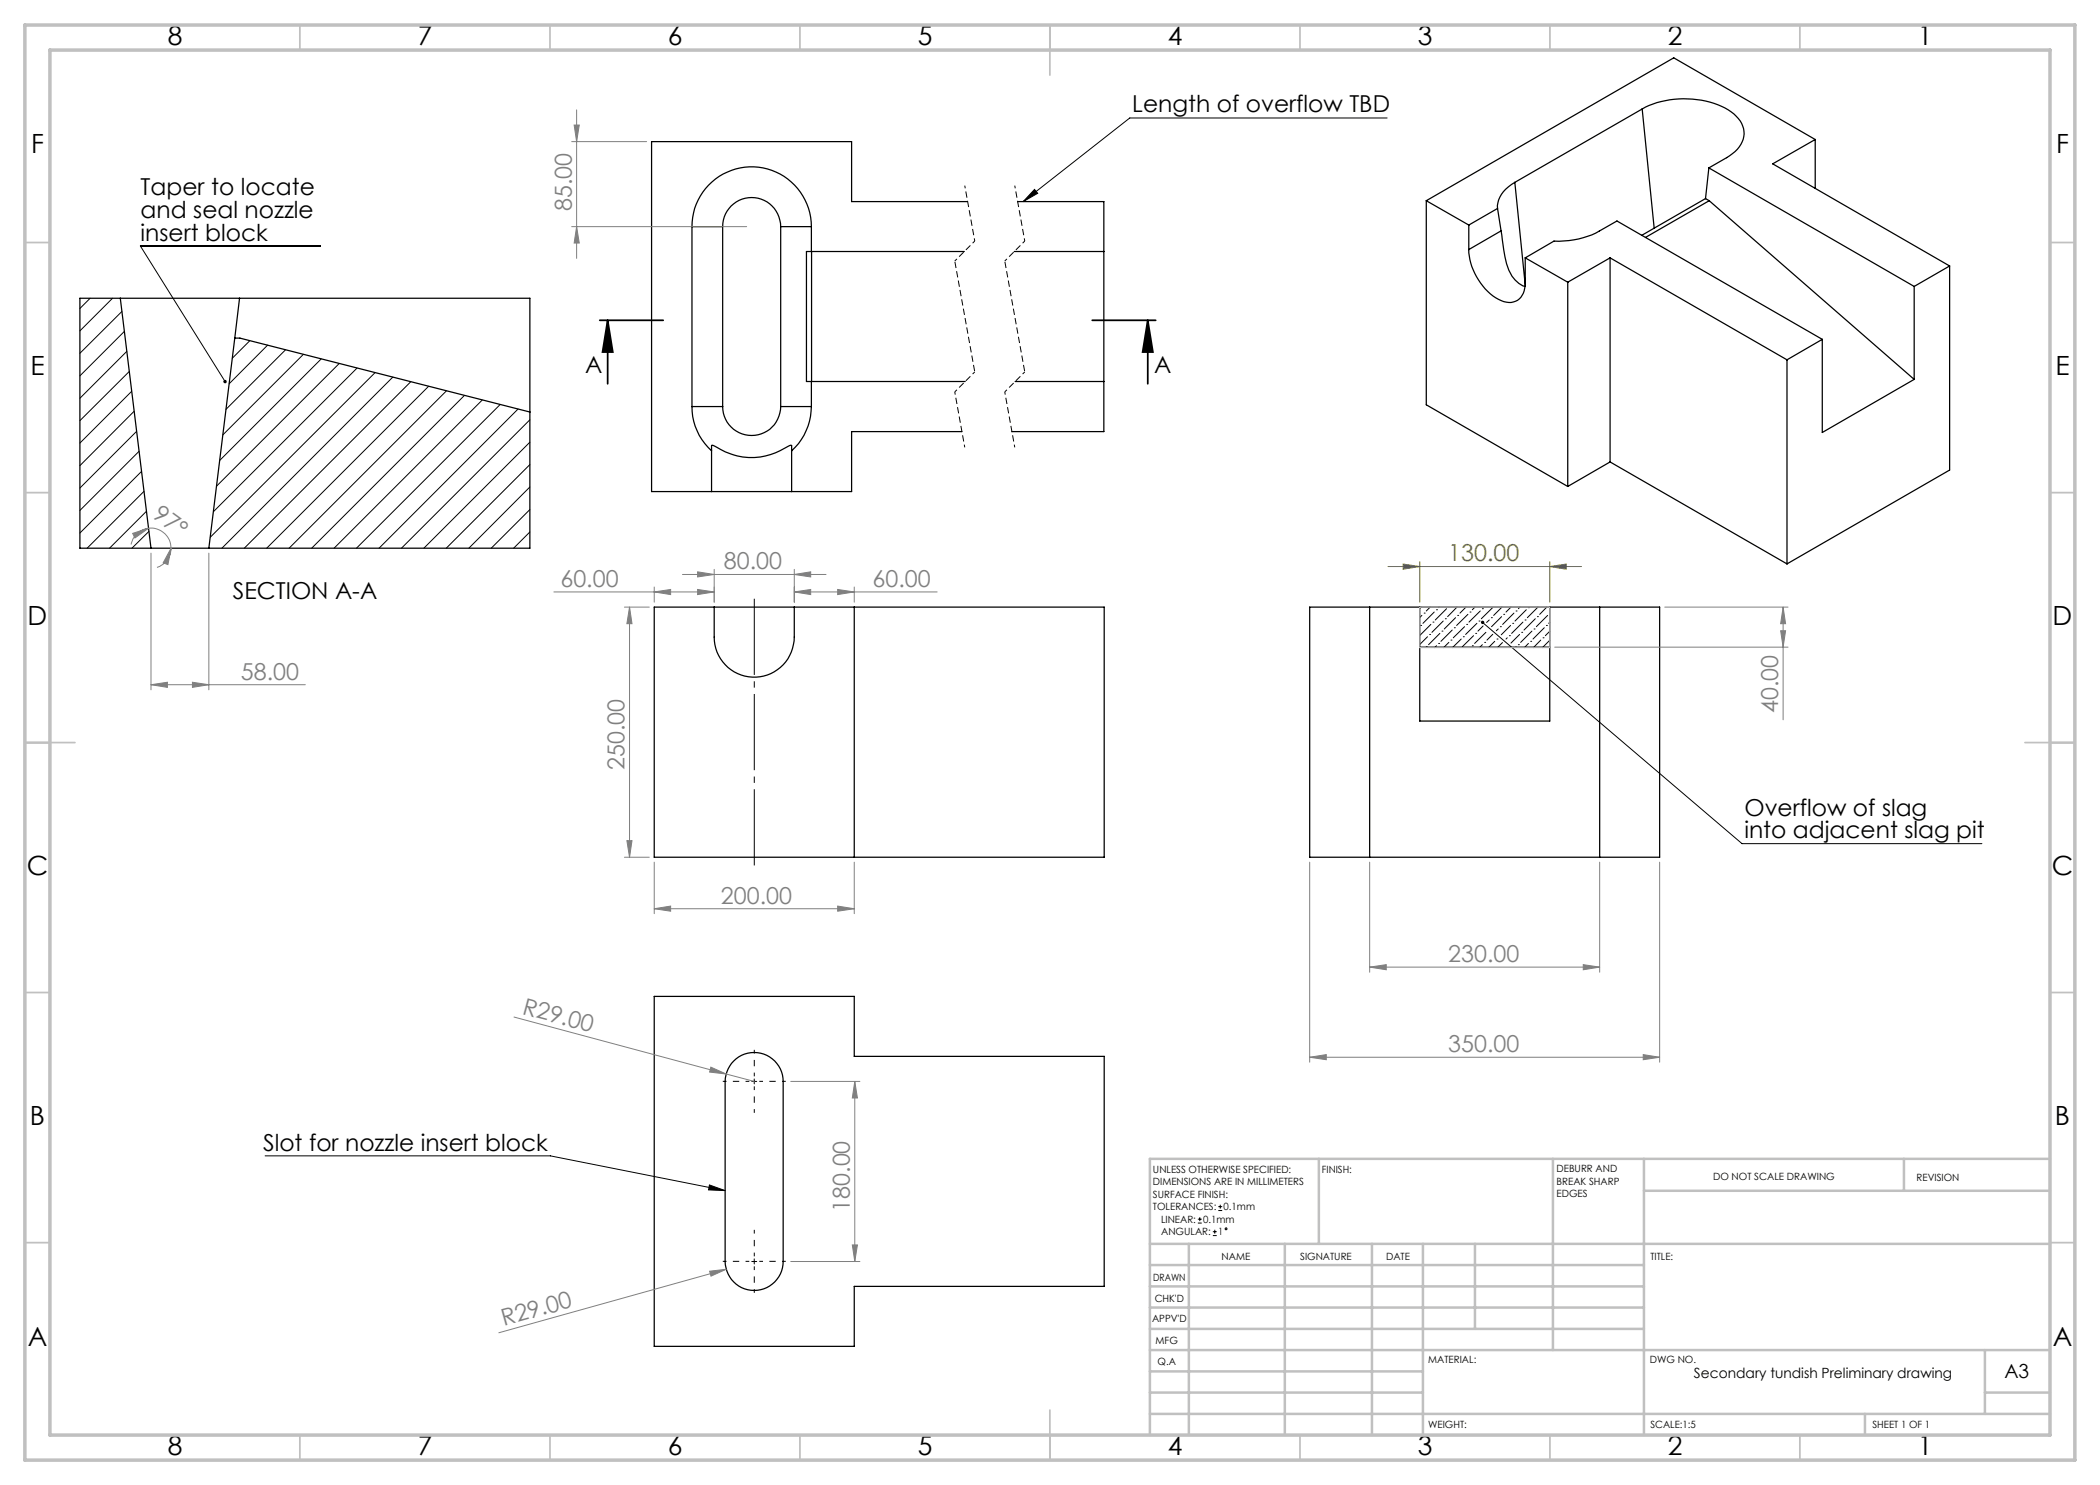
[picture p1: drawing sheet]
<svg xmlns="http://www.w3.org/2000/svg" width="420mm" height="297mm" viewBox="0 0 420 297" stroke-linecap="round" stroke-linejoin="round" font-family="sans-serif">
<g fill="none" stroke="#000" stroke-width=".25">
<path d="M303 36.5a5.8 5.8 0 0 0-3.5 5.2M303 36.5l2 20.5M328.4 21.8a18.4 18.4 0 0 1 17.3 .2 5.5 5.5 0 0 1 3.1 5.3 6.2 6.2 0 0 1-3.5 4.2l-3.5 2.1M328.4 21.8l-25.4 14.7M328.4 21.8l2.4 23.8M341.1 39.7l.7 .4M341.1 39.7l-12.7 7.4M341.8 33.6l41 23.7M341.8 33.6l-.7 6.1M363 27.9l-28.2-16.3-49.5 28.5M363 27.9l-8.5 4.9 35.4 20.4M363 27.9v9.8"/>
<path d="M24.1 59.7h23.8M24.1 59.7l6.1 49.9M24.1 59.7h-8.1v49.9h14.2M47.9 59.7h58.1v49.9h-64.2M47.9 59.7l-.9 7.9M138.4 45.3a11.9 11.9 0 0 1 11.9-11.9 11.9 11.9 0 0 1 12 11.9M138.4 45.3v36M138.4 45.3h6.1M144.5 45.3a5.8 5.8 0 0 1 5.8-5.8 5.8 5.8 0 0 1 5.8 5.8M144.5 45.3v36M156.1 45.3v36M156.1 45.3h6.2"/>
<path d="M162.3 45.3v36M192.9 50.3h-31.6v26h31.7M193.5 40.3h-23.2v-12h-40v70h12M202.8 50.3h18M203.5 40.3h17.3v46h-18.4M285.3 40.1l8.5 4.9M285.3 40.1v40.9l28.2 16.3M293.8 49.9a12.1 12.1 0 0 0 6.4 10.2 3.2 3.2 0 0 0 4.8-3v-5.5M293.8 45v4.9M299.5 41.7l-5.7 3.3M299.5 41.7l.7 4.5M300.2 46.2l.2 .8a20.9 20.9 0 0 0 2 8.2 4.7 4.7 0 0 0 2.6 2.1"/>
<path d="M300.2 46.2l-6.4 3.7M305 51.6l5.8-3.4a16.9 16.9 0 0 0 9.1-2l3.5-2 41.1 23.7M305 51.6l8.5 4.8M313.5 56.4v40.9M322 51.6l35.4 20.4M322 51.6l-8.5 4.8M322 51.6v40.8M341.8 40.1l-12.7 7.4M341.8 40.1l41 35.8M382.8 57.3v18.6M389.9 53.2l-7.1 4.1M389.9 53.2v40.8l-32.5 18.8"/>
<path d="M47 67.6h1l58 14.8M47 67.6l-5.2 42M203 76.3h17.8M357.4 72v40.8M364.5 67.9l-7.1 4.1M364.5 67.9v18.6l18.3-10.6M138.4 81.3a12 12 0 0 0 3.9 8.9M138.4 81.3h6.1M142.3 98.3h16M144.5 81.3a5.8 5.8 0 0 0 5.8 5.8 5.8 5.8 0 0 0 5.8-5.8M156.1 81.3h6.2M158.3 90.2v-1.1h-.4a13.2 13.2 0 0 1-15 .1l-.5-.2-.1 .1v9.2"/>
<path d="M158.3 90.2v8.1M162.3 81.3a12.2 12.2 0 0 1-4 8.9M192.4 86.3h-22.1v12h-12M322 92.4l35.4 20.4M322 92.4l-8.5 4.9M30.2 109.6h11.6M142.8 121.4v6a8 8 0 0 0 8 8 8 8 0 0 0 8.1-8v-6M142.8 121.4h16.1M142.8 121.4h-12v50h90v-50h-61.9M170.9 121.4v50M261.9 121.4h70v50h-70zM273.9 121.4v50"/>
<path d="M284 121.4v22.8h26v-22.8M284 129.4h26M319.9 121.4v50M130.8 199.3h40.1v12h49.9v46h-49.9v12h-40.1zM146.8 212.2a5.8 5.8 0 0 1 6.3-1.3 5.8 5.8 0 0 1 3.5 5.4v36a5.8 5.8 0 0 1-5.8 5.8 5.8 5.8 0 0 1-5.8-5.8v-36l.2-1.3 .4-1.2z"/>
</g>
<g fill="none" stroke="#000" stroke-width=".2">
<path d="M206.9 37.9l.6 .8-2.9 1.6zM277.4 23.6h-51.4l-21.4 16.7M18 59.7l-2 2M22.5 59.7l-6.5 6.5M64 49.2h-35.9l16.9 27.1M24.4 62.3l-8.4 8.4M24.9 66.3l-8.9 8.9M25.4 70.3l-9.4 9.4M25.9 74.3l-9.9 9.8M26.3 78.3l-10.3 10.3M50 68.2l-3.5 3.4M53.5 69l-7.7 7.8"/>
<path d="M57.1 70l-11.9 11.9M60.7 70.9l-16.1 16.1M64.2 71.8l-20.3 20.3M67.8 72.7l-24.5 24.5M71.4 73.6l-28.7 28.7M75 74.5l-32.9 33M78.6 75.4l-34.2 34.2M82.2 76.3l-33.3 33.3M85.7 77.3l-32.4 32.3M89.3 78.2l-31.5 31.4M92.9 79.1l-30.6 30.5M26.8 82.3l-10.8 10.8"/>
<path d="M27.3 86.3l-11.3 11.3M27.8 90.3l-11.8 11.8M28.3 94.3l-12.3 12.3M28.8 98.3l-11.4 11.3M96.4 80l-29.6 29.6M100 80.9l-28.7 28.7M103.6 81.8l-27.8 27.8M106 84l-25.7 25.6M106 88.4l-21.2 21.2M106 92.9l-16.7 16.7M106 97.4l-12.2 12.2M29.3 102.3l-7.4 7.3"/>
<path d="M29.8 106.3l-3.4 3.3M106 101.9l-7.8 7.7M106 106.4l-3.3 3.2M284.1 125.1h.1M284.2 121.4l-.2 .3M284.4 123.1l-.4 .4M284.8 122.6h.1M285.3 129.4h.1M285.5 127.3l-1.5 1.6M285.9 126.9h.1M286 121.4l-.7 .8M286.2 124.9l-2.2 2.2"/>
<path d="M286.6 124.4h.1M286.8 122.4l-2.2 2.3M287.3 122h.1M287.3 129.1l-.4 .4M287.7 128.7h.1M287.8 121.4l-.1 .1M288 126.7l-2.3 2.2M288.4 126.2h.1M288.6 124.2l-2.2 2.3M289.1 123.8h.1M289.3 121.7l-2.2 2.3M289.8 128.5l-1.1 1"/>
<path d="M290.2 128h.1M290.4 126l-2.2 2.3M290.9 125.6h.1M291.1 123.5l-2.2 2.3M291.4 121.4l-1.9 1.9M291.5 123.1h.1M292.2 127.8l-1.7 1.7M292.7 127.3h.1M292.9 125.3l-2.2 2.3M293.2 121.4l-1.2 1.2M293.3 124.9h.1M293.6 122.9l-2.3 2.2"/>
<path d="M294 122.4h.1M294.5 129.1h.1M294.7 127.1l-2.2 2.3M295 121.4l-.5 .6M295.1 126.7h.1M295.4 124.7l-2.3 2.2M295.8 124.2h.1M296.1 122.2l-2.3 2.2M296.5 121.7h.1M296.5 128.9l-.6 .6M296.5 124.5l51.9 44.2h48M296.6 125.2l-1 1"/>
<path d="M296.9 128.5h.1M297.2 126.5l-2.3 2.2M297.9 124l-.6 .5M298.3 123.5h.1M298.5 121.5l-2.2 2.3M298.6 126.9l-1.2 1.1M298.9 128.3l-1.2 1.2M299.4 127.8h.1M299.6 125.8l-.3 .3M300.1 125.3h.1M300.3 123.3l-2 2M300.4 121.4l-1.7 1.7"/>
<path d="M300.5 128.5l-1 1M300.7 122.9h.1M301.4 127.6l-.2 .2M301.9 127.1h.1M302.1 125.1l-1.9 1.9M302.2 121.4l-1 1M302.5 124.7h.1M302.8 122.6l-2.3 2.3M303.2 122.2h.1M303.2 129.4h.1M303.7 128.9h.1M303.9 126.9l-1.7 1.7"/>
<path d="M304 121.4l-.3 .3M304.3 126.5h.1M304.6 124.4l-2.3 2.3M305 124h.1M305.3 122l-2.3 2.2M305.7 121.5h.1M305.7 128.7l-.8 .8M306.1 128.3h.1M306.4 126.2l-2.3 2.3M306.8 125.8h.1M307.1 123.8l-2.3 2.2M307.5 123.3h.1"/>
<path d="M307.6 121.4l-2.1 2.1M308.2 128l-1.5 1.5M308.6 127.6h.1M308.9 125.6l-2.3 2.2M309.3 125.1h.1M309.4 121.4l-1.5 1.5M309.5 123.1l-2.2 2.2M310 124.5l-.3 .2M310 126.3l-.9 .8M310 128.1l-1.5 1.4M150.4 216.3h.9M150.8 215.8v1"/>
<path d="M53 231.2h57.1l34.9 6.9M141.9 237l3.1 1.1-3.3-.1zM150.4 252.3h.9M150.8 251.8v1M239.6 244.6h.7M239.6 243.8h.7M240 243.4v.8M242.6 247.1h.7M242.6 246.3h.7M243 246v.7M243.7 242.1h.7M243.7 241.3h.7"/>
<path d="M244.1 240.9v.8"/>
<circle cx="245.2" cy="245.8" r=".19"/>
</g>
<path d="M119.9 64.1h12.7M121.5 64.1l1.1 6.3h-2.1zM121.5 64.1v12.7M218.4 64.1h12.7M229.6 64.1l1 6.3h-2.1zM229.6 64.1v12.7" fill="none" stroke="#000" stroke-width=".35"/>
<path d="M277.6 113.3h38.7M280.6 112.8l3.4 .5-3.4 .5zM284 112.3v8.1M310 113.3l3.2-.5v1zM310 112.3v8.1" fill="none" stroke="#808000" stroke-width=".2"/>
<g fill="none" stroke="#808080" stroke-width=".2">
<path d="M114.3 28.3h15M114.8 25h1.1l-.6 3.3zM115.3 22v29.7M114.3 45.3h35M115.3 45.3l.6 3.3h-1.1zM26.5 106.7l3.2-1-2.7 1.9zM29.7 105.7a4.1 4.1 0 0 1 4.5 3.9M29.7 105.7a4.1 4.1 0 0 0-3.5 3.2M30.2 110.6v27.4M34.2 109.6l-.6 3.3-1-.3zM34.2 109.6a4.1 4.1 0 0 1-2.8 3.9M41.8 110.6v27.4"/>
<path d="M110.8 118.4h32M130.8 118.4l3.3-.5v1zM130.8 117.4v3M136.5 114.9h28.7M139.5 117.9l3.3 .5-3.3 .5zM139.5 114.4l3.3 .5-3.3 .5zM142.8 113.9v6.5M158.9 114.9l3.2-.5v1zM158.9 118.4l3.2-.5v1zM158.9 118.4h28.5M158.9 113.9v6.5M167.5 117.9l3.4 .5-3.4 .5z"/>
<path d="M170.9 117.4v3M30.2 136.9l3.3-.4v1zM30.2 136.9h30.9M38.5 136.5l3.3 .4-3.3 .6zM124.9 121.4h5M125.9 121.4l.5 3.3h-1zM125.9 121.4v50M310.9 129.4h46.7M333 121.4h24.6M356.1 126.1h1l-.5 3.3zM356.6 121.4l.5 3.3h-1zM356.6 121.4v22.6"/>
<path d="M124.9 171.4h5M125.4 168.1h1l-.5 3.3zM130.8 172.4v10.3M170.9 172.4v10.3M261.9 172.4v40M273.9 172.4v22M319.9 172.4v22M331.9 172.4v40M130.8 181.7l3.3-.5v1zM130.8 181.7h40.1M167.5 181.2l3.4 .5-3.4 .5zM273.9 193.4l3.3-.5v1.1z"/>
<path d="M273.9 193.4h46M316.7 192.9l3.2 .5-3.2 .6zM102.8 203.4l42.4 11.4M142.2 213.4l3 1.4-3.3-.4zM145.2 214.8l5.6 1.5M158.2 216.3h13.8M171 216.3l.5 3.3h-1zM171 216.3v36M261.9 211.5l3.4-.6v1zM261.9 211.5h70M328.6 210.9l3.3 .6-3.3 .4zM141.9 254.2l3.3-.3-3 1.3z"/>
<path d="M145.2 253.9l-45.4 12.7M158.2 252.3h13.8M170.5 249h1l-.5 3.3z"/>
</g>
<path d="M150.9 119.4v54" fill="none" stroke="#000" stroke-width=".2" stroke-dasharray="15.2 1.3 1.3 1.3" stroke-dashoffset="-.3" stroke-linecap="butt"/>
<path d="M149.9 216.3h-5.3M150.9 215.3v-5.3M150.9 217.3v5.3M151.9 216.3h5.3M149.9 252.3h-5.3M150.9 251.3v-5.3M150.9 253.3v5.3M151.9 252.3h5.3" fill="none" stroke="#000" stroke-width=".2" stroke-dasharray="15.2 1.3 1.3 1.3" stroke-dashoffset="14.5" stroke-linecap="butt"/>
<path d="M193 37.1l2 11.1M203 37.1l2 11.1M195 48.2l-4 4M205 48.2l-4 4M191 78.4l2 11.1M195 74.4l-4 4M201 78.4l2 11.1M205 74.4l-4 4" fill="none" stroke="#000" stroke-width=".2" stroke-dasharray="1.3 .6" stroke-dashoffset=".7" stroke-linecap="butt"/>
<path d="M191 52.2l4 22.2M201 52.2l4 22.2" fill="none" stroke="#000" stroke-width=".2" stroke-dasharray="1.3 .6" stroke-dashoffset="-.2" stroke-linecap="butt"/>
<path d="M284 121.4h26v8.1h-26z" fill="none" stroke="#c0c0c0" stroke-width=".2"/>
<g fill="none" stroke="#c0c0c0" stroke-width=".35">
<path d="M60 5v5M110 5v5M160 5v5M210 5v10M260 5v5M310 5v5M360 5v5M5 48.5h5M410 48.5h5M5 98.5h5M410 98.5h5M5 148.5h10"/>
<path d="M405 148.5h10M5 198.5h5M410 198.5h5M5 248.5h5M410 248.5h5M60 287v5M110 287v5M160 287v5M210 282v10M260 287v5M310 287v5M360 287v5"/>
</g>
<g fill="none" stroke="#c0c0c0" stroke-width=".5">
<path d="M263.8 231.8v17M310.6 231.8v38.2M328.8 231.8v55.2M328.8 238.2h81.2M380.8 231.8v6.4M410 231.8h-180v55.2M230 248.8h180M230 257.3h98.8M230 253h98.8M237.8 248.8v38.2M257 248.8v38.2M274.4 248.8v38.2"/>
<path d="M284.6 248.8v38.2M295 248.8v17M230 265.8h98.8M230 261.5h98.8M230 278.5h54.6M230 274.3h54.6M230 270h180M397 278.5h13M397 270v12.8M230 282.8h180M373 282.8v4.2"/>
</g>
<path d="M5 5h410v287h-410zM10 10h400v277h-400z" fill="none" stroke="#c0c0c0" stroke-width=".7"/>
<g fill="#000">
<path d="M206.9 37.9l.6 .8-2.9 1.6zM141.9 237l3.1 1.1-3.3-.1zM296.3 124.2a.34 .34 0 0 0 0 .6 .34 .34 0 0 0 .5-.2 .34 .34 0 0 0-.4-.4h-.1l.2 .3zM44.8 76.1a.34 .34 0 0 0-.1 .4 .34 .34 0 0 0 .5 .1l-.2-.3 .2 .3 .1-.2a.33 .33 0 0 0-.1-.4 .33 .33 0 0 0-.4 .1z"/>
<path d="M229.6 64.1l1 6.3h-2.1zM121.5 64.1l1.1 6.3h-2.1z"/>
</g>
<path d="M310 113.3l3.2-.5v1zM280.6 112.8l3.4 .5-3.4 .5z" fill="#808000"/>
<g fill="#808080">
<path d="M142.2 213.4l3 1.4-3.3-.4z"/>
<path d="M34.2 109.6l-.6 3.3-1-.3zM26.5 106.7l3.2-1-2.7 1.9z"/>
<path d="M328.6 210.9l3.3 .6-3.3 .4zM261.9 211.5l3.4-.6v1z"/>
<path d="M139.5 117.9l3.3 .5-3.3 .5zM130.8 118.4l3.3-.5v1z"/>
<path d="M130.8 181.7l3.3-.5v1zM167.5 181.2l3.4 .5-3.4 .5zM139.5 114.4l3.3 .5-3.3 .5zM158.9 114.9l3.2-.5v1zM158.9 118.4l3.2-.5v1zM167.5 117.9l3.4 .5-3.4 .5zM141.9 254.2l3.3-.3-3 1.3zM30.2 136.9l3.3-.4v1zM38.5 136.5l3.3 .4-3.3 .6z"/>
<path d="M356.1 126.1h1l-.5 3.3zM356.6 121.4l.5 3.3h-1z"/>
<path d="M115.3 45.3l.6 3.3h-1.1zM114.8 25h1.1l-.6 3.3z"/>
<path d="M125.9 121.4l.5 3.3h-1zM125.4 168.1h1l-.5 3.3z"/>
<path d="M171 216.3l.5 3.3h-1zM170.5 249h1l-.5 3.3z"/>
<path d="M273.9 193.4l3.3-.5v1.1zM316.7 192.9l3.2 .5-3.2 .6z"/>
</g>
<g font-size="5.3">
<text x="33.5" y="8.9">8</text>
<text x="83.5" y="8.9">7</text>
<text x="133.5" y="8.9">6</text>
<text x="183.5" y="8.9">5</text>
<text x="233.5" y="8.9">4</text>
<text x="283.5" y="8.9">3</text>
<text x="333.5" y="8.9">2</text>
<text x="383.5" y="8.9">1</text>
<text x="6.2" y="30.7">F</text>
<text x="411.2" y="30.7">F</text>
<text x="6.1" y="74.9">E</text>
<text x="411.1" y="74.9">E</text>
<text x="5.5" y="124.9">D</text>
<text x="410.5" y="124.9">D</text>
<text x="5.4" y="174.9">C</text>
<text x="410.4" y="174.9">C</text>
<text x="6" y="224.9">B</text>
<text x="411" y="224.9">B</text>
<text x="5.5" y="269.2">A</text>
<text x="410.5" y="269.2">A</text>
<text x="33.5" y="290.9">8</text>
<text x="83.5" y="290.9">7</text>
<text x="133.5" y="290.9">6</text>
<text x="183.5" y="290.9">5</text>
<text x="233.5" y="290.9">4</text>
<text x="283.5" y="290.9">3</text>
<text x="333.5" y="290.9">2</text>
<text x="383.5" y="290.9">1</text>
</g>
<g font-size="4.7">
<text x="226.5" y="22.5">Length of overflow TBD</text>
<text x="28.1" y="39.1">Taper to locate</text>
<text x="28.1" y="43.6">and seal nozzle</text>
<text x="28.1" y="48.1">insert block</text>
<text x="117" y="74.5">A</text>
<text x="230.9" y="74.5">A</text>
<text x="46.5" y="119.9">SECTION A-A</text>
<text x="348.9" y="163.1">Overflow of slag</text>
<text x="348.9" y="167.7">into adjacent slag pit</text>
<text x="52.6" y="230.1">Slot for nozzle insert block</text>
</g>
<g font-size="4.7" fill="#808080">
<text x="114.3" y="42.2" transform="rotate(-90 114.3 42.2)">85.00</text>
<text x="30.3" y="103.5" transform="rotate(36 30.3 103.5)">97°</text>
<text x="144.8" y="113.9">80.00</text>
<text x="112.1" y="117.4">60.00</text>
<text x="174.5" y="117.4">60.00</text>
<text x="48.2" y="135.9">58.00</text>
<text x="355.6" y="142.7" transform="rotate(-90 355.6 142.7)">40.00</text>
<text x="124.9" y="154" transform="rotate(-90 124.9 154)">250.00</text>
<text x="144.2" y="180.7">200.00</text>
<text x="289.7" y="192.4">230.00</text>
<text x="104.3" y="202.8" transform="rotate(15 104.3 202.8)">R29.00</text>
<text x="289.7" y="210.4">350.00</text>
<text x="170" y="242.3" transform="rotate(-90 170 242.3)">180.00</text>
<text x="100.7" y="265.2" transform="rotate(-16 100.7 265.2)">R29.00</text>
</g>
<text font-size="4.7" fill="#808000" x="289.7" y="112.3">130.00</text>
<text font-size="3.9" x="400.9" y="275.5">A3</text>
<text font-size="2.8" x="338.8" y="275.7">Secondary tundish Preliminary drawing</text>
<g font-size="2">
<text x="230.6" y="234.6">UNLESS OTHERWISE SPECIFIED:</text>
<text x="230.6" y="237.1">DIMENSIONS ARE IN MILLIMETERS</text>
<text x="230.6" y="239.6">SURFACE FINISH:</text>
<text x="264.4" y="234.6">FINISH:</text>
<text x="311.3" y="234.5">DEBURR AND</text>
<text x="311.3" y="237">BREAK SHARP</text>
<text x="311.3" y="239.5">EDGES</text>
<text x="342.6" y="236">DO NOT SCALE DRAWING</text>
<text x="383.3" y="236.2">REVISION</text>
<text x="230.6" y="242.1">TOLERANCES:</text>
<text x="232.2" y="244.6">LINEAR:</text>
<text x="240.6" y="244.6">0.1mm</text>
<text x="244.7" y="242.1">0.1mm</text>
<text x="232.2" y="247.1">ANGULAR:</text>
<text x="243.6" y="247.1">1</text>
<text x="244.3" y="252">NAME</text>
<text x="260" y="251.9">SIGNATURE</text>
<text x="277.2" y="251.9">DATE</text>
<text x="330.1" y="251.9">TITLE:</text>
<text x="230.6" y="256.1">DRAWN</text>
<text x="230.9" y="260.3">CHK'D</text>
<text x="230.4" y="264.4">APPV'D</text>
<text x="231.1" y="268.8">MFG</text>
<text x="231.5" y="273">Q.A</text>
<text x="285.6" y="272.5">MATERIAL:</text>
<text x="330" y="272.5">DWG NO.</text>
<text x="285.6" y="285.5">WEIGHT:</text>
<text x="330.1" y="285.6">SCALE:1:5</text>
<text x="374.5" y="285.6">SHEET 1 OF 1</text>
</g>
</svg>
